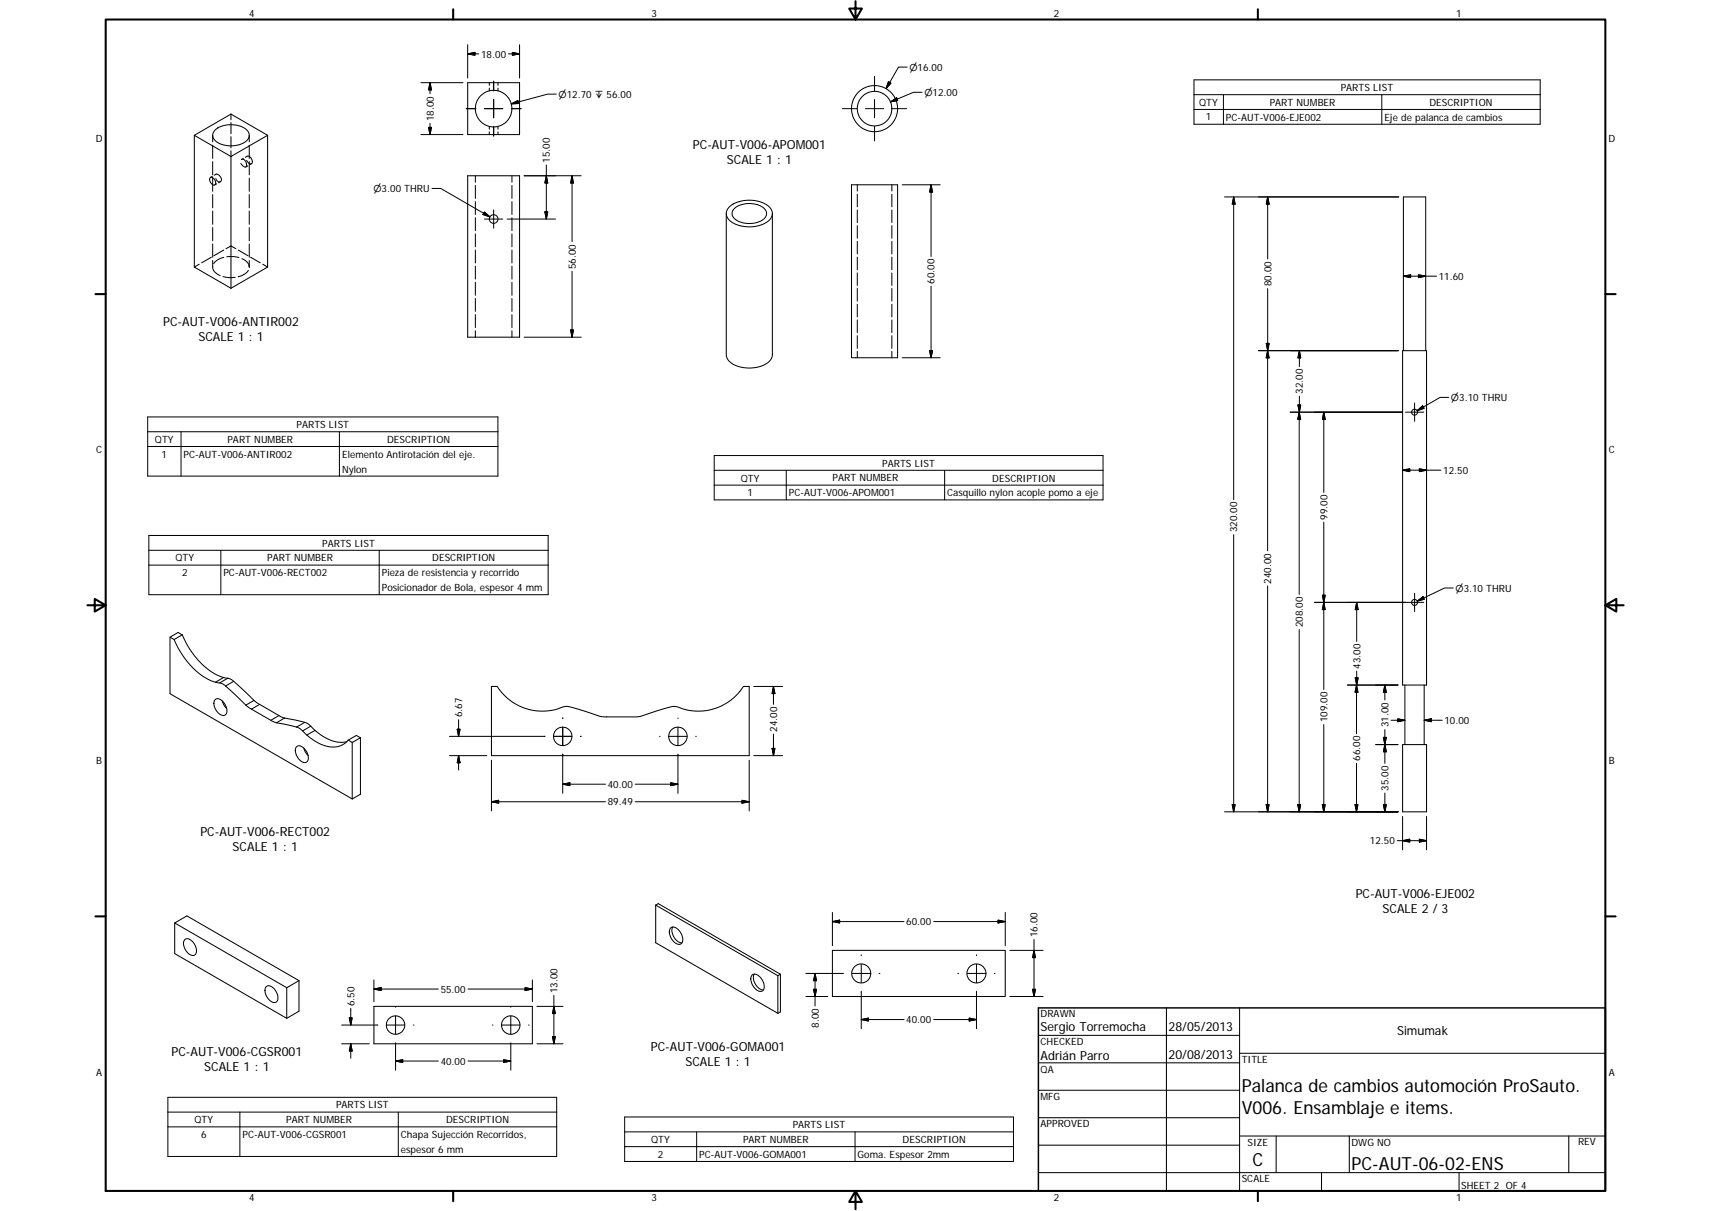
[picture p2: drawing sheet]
<svg xmlns="http://www.w3.org/2000/svg" width="594mm" height="420mm" viewBox="0 0 594 420" stroke-linecap="round" stroke-linejoin="round" font-family="sans-serif">
<g fill="none" stroke="#000" stroke-width=".36">
<path d="M80.2 39.6l12.7 7.3M80.2 39.6l-12.7 7.3M80.2 39.6v2M162.4 28.7h18v18h-18zM169.9 28.7v.9M169.9 30.6v.9M172.9 28.7v.9M172.9 30.6v.9M67.5 46.9v45.8M73.8 46.9v2.3M73.8 50.4v4.5M73.8 56.1v4.6"/>
<path d="M74.6 45.2a8.9 8.9 0 0 1 11.4 .2 2.88 2.88 0 0 1-2 4.5 8.9 8.9 0 0 1-9.7-1.6 2.33 2.33 0 0 1 .3-3.1zM80.2 42.5v3.9M80.2 47.4v3.9M80.2 52.3v47.7M83.9 55.3a1.66 1.66 0 0 1 1.5 .9 1.66 1.66 0 0 1-.1 1.8l-1-.5-.7-.8M84.5 54.9l-.6 .4M85.8 54.2a1.64 1.64 0 0 1 1.5 .9 1.64 1.64 0 0 1-.1 1.8 1.68 1.68 0 0 1-1.5-1.3M85.8 54.2l-.6 .4M86 57.6l-.6 .3M86.5 46.9v2.3M86.5 50.4v4.5M86.5 56.1v4.6"/>
<path d="M87.3 56.8l-.6 .4M92.9 46.9v45.8M92.9 46.9l-12.7 7.4-12.7-7.4M169.9 43.9v.9M169.9 45.7v1M172.9 43.9v.9M172.9 45.7v1M73.1 61.6a1.75 1.75 0 0 1 1.5 2.6 1.73 1.73 0 0 1-1.5-2.6zM73.7 61.2l-.6 .4M73.8 61.8v4.6M73.8 67.5v4.6M73.8 73.2v4.6"/>
<path d="M73.8 79v4.5M75 60.5a1.69 1.69 0 0 1 1.5 2.6 1.27 1.27 0 0 1-1.6-1.1M75 60.4l-.6 .4M75.2 63.8l-.6 .4M76.5 63.1l-.6 .3M86.5 61.8v4.6M86.5 67.5v4.6M86.5 73.2v4.6M86.5 79v4.5M162.4 61h18v56h-18zM165.1 61v2.2M165.1 64.3v4.5"/>
<path d="M165.1 70v4.4M165.1 75.5v4.5M177.8 61v2.2M177.8 64.3v4.5M177.8 70v4.4M177.8 75.5v4.5M252.2 74.1v49a5.1 5.1 0 0 0 4.6 4.2 11 11 0 0 0 10.6-2.3l.6-1.1 .2-.8v-49M253.2 71.8a11.4 11.4 0 0 1 14.2 .3 3.3 3.3 0 0 1-1.6 5.2 11.5 11.5 0 0 1-12.9-1.3 2.99 2.99 0 0 1 .3-4.2zM255 72.3a8.4 8.4 0 0 1 10.7 .4 2.81 2.81 0 0 1-2.2 4.3 8.3 8.3 0 0 1-8.9-1.7 2.23 2.23 0 0 1 .4-3zM295.6 64.1h16.1v60h-16.1zM297.7 64.1v2.2M297.7 67.4v4.4"/>
<path d="M297.7 72.9v4.3M297.7 78.3v4.4M309.7 64.1v2.2M309.7 67.4v4.4M309.7 72.9v4.3M309.7 78.3v4.4M67.5 92.7l12.7 7.3M69.2 91.7l-1.7 1M73.4 89.2l-3.4 2M73.8 84.7v4.5M73.8 90.4v2.3M73.9 92.5a3.3 3.3 0 0 0 2.5 3.1"/>
<path d="M77.4 96l2.3 .3 2-.1M77.7 86.8l-3.5 2M77.7 89.3a5.5 5.5 0 0 0-3.5 2.2M78.5 86.3l1.7-1 1.7 1M78.7 89.1l2.3-.1 2 .4M82.7 86.8l3.4 2M84 89.7a3.5 3.5 0 0 1 2.5 3.1M86.2 93.8a5.3 5.3 0 0 1-3.5 2.2M86.5 84.7v4.5M86.5 90.4v2.3M87 89.2l3.4 2M91.2 91.7l1.7 1"/>
<path d="M92.9 92.7l-12.7 7.3M165.1 81.2v4.4M165.1 86.7v4.5M165.1 92.4v4.4M165.1 97.9v4.5M177.8 81.2v4.4M177.8 86.7v4.5M177.8 92.4v4.4M177.8 97.9v4.5M297.7 83.8v4.3M297.7 89.2v4.4M297.7 94.7v4.3"/>
<path d="M309.7 83.8v4.3M309.7 89.2v4.4M309.7 94.7v4.3M165.1 103.6v4.4M165.1 109.2v4.4M165.1 114.8v2.2M177.8 103.6v4.4M177.8 109.2v4.4M177.8 114.8v2.2M297.7 100.1v4.4M297.7 105.6v4.3M297.7 111v4.4"/>
<path d="M297.7 116.5v4.3M309.7 100.1v4.4M309.7 105.6v4.3M309.7 111v4.4M309.7 116.5v4.3M297.7 121.9v2.2M309.7 121.9v2.2M487 121.7h8.3v116h-8.3zM487.3 121.7v-53.4h7.7v53.4M60.4 221.9a26.5 26.5 0 0 0 13.7 14.6l.7 .2 2.8-1.6M63.3 220.3l-1.5-.9-2.8 1.7v19.6l63.3 36.5M63.3 220.3a26.2 26.2 0 0 0 13.6 14.5l.7 .3"/>
<path d="M63.3 220.3l-2.9 1.6-1.4-.8M76.3 236.9l1.7 .8 7.3 6.9 2.9-1.6M77.6 235.1l1.5 .2M79.1 235.3l1.7 .8 7.4 6.9M79.1 235.3l-2.8 1.6-1.5-.2M170.6 238.2h2a18.7 18.7 0 0 0 23.4 7l.4-.1a61.7 61.7 0 0 1 12.1 3.5h13.7a62.8 62.8 0 0 1 12.1-3.5l.5 .1a18.7 18.7 0 0 0 23.3-7h2v24h-89.5zM487.8 237.7v20.6M494.5 237.7v20.6M74.8 242.7a2.59 2.59 0 0 1 3.3 1.6 2.62 2.62 0 0 1-.3 3.9 4.1 4.1 0 0 1-3.2-5.3zM77.2 243.2l.6 1.4 .9 1.2M85.3 244.6l2 1.4M87.3 246l6.7 3.9 2.9-1.6"/>
<path d="M88.2 243l1.9 1.4M90.1 244.4l-2.8 1.6M90.1 244.4l6.8 3.9M96 250.8l7.4 1.6 1.7 1.2 2.8-1.7M96.9 248.3l1.9 .8M98.8 249.1l7 1.5 2.1 1.3M98.8 249.1l-2.8 1.7-2-.9M103.1 259a3 3 0 0 1 3.7 2.4 2 2 0 0 1-1 3.2 4.3 4.3 0 0 1-2.9-5.4zM105.5 259.5l.5 1.4 1 1.2M106.5 255a13.3 13.3 0 0 0 10.8 4l1.7-.6 1.9-1.6 2.8-1.6 1.5 .8M107.9 251.9l1.5 1.5M109.4 253.4a12.7 12.7 0 0 0 11 3.9"/>
<path d="M109.4 253.4l-2.9 1.6-1.4-1.4M120.9 256.8l1.4 .8M122.3 257.6v19.6M125.2 256l-2.9 1.6M125.2 256v19.6l-2.9 1.6M487 258.3h8.3v23.4h-8.3zM227.7 314l42.4 24.5M227.7 314v13.1l42.4 24.5M227.7 314l.9-.5 42.4 24.5M60.7 320.2v10.7l38.9 22.4M60.7 320.2l38.9 22.5M60.7 320.2l4.2-2.4 38.9 22.4"/>
<path d="M64.2 325.9a2.99 2.99 0 0 1 3.7 2.5 1.97 1.97 0 0 1-.9 3.1 4.2 4.2 0 0 1-3-5.4zM232.9 321.9a2.62 2.62 0 0 1 3.4 1.6 2.99 2.99 0 0 1 0 4.1 4 4 0 0 1-3.9-4.3zM233.6 321.6a4.3 4.3 0 0 0 3.2 5.6M261.2 338.2a2.52 2.52 0 0 1 3.3 1.6 2.9 2.9 0 0 1 0 4.1 3.8 3.8 0 0 1-3.7-3.5l-.1-1.1zM261.9 338a4.3 4.3 0 0 0 3.1 5.5M270.1 338.5v13.1M271 338l-.9 .5M271 338v13.1l-.9 .5M289 329.7h60v16h-60zM92.3 342.5a2.13 2.13 0 0 1 3.3 1.1 3.1 3.1 0 0 1 .2 4.1 3.8 3.8 0 0 1-3.8-4.1zM99.6 342.7v10.6M103.8 340.2v10.6l-4.2 2.5"/>
<path d="M103.8 340.2l-4.2 2.5M129.8 349.2h55v12.9h-55zM360.5 359.2h69.9M405 349.7v63.5M430.4 349.7v63.5M360.5 368.7h69.9M360.5 378.3h69.9M430.4 365.4h127M360.5 387.8h69.9M360.5 397.3h69.9M430.4 394.1h127M443.1 394.1v12.7"/>
<path d="M468.5 394.1v12.7M544.7 394.1v12.7M360.5 406.8h196.9M458.8 406.8v6.4M506.6 406.8v6.4"/>
<circle cx="171.4" cy="37.7" r="6.3"/>
<circle cx="303.7" cy="37.7" r="8"/>
<circle cx="303.7" cy="37.7" r="6"/>
<circle cx="171.4" cy="76" r="1.5"/>
<circle cx="491.1" cy="143" r="1.03"/>
<circle cx="491.1" cy="209" r="1.03"/>
<circle cx="195.4" cy="255.5" r="3.2"/>
<circle cx="235.4" cy="255.5" r="3.2"/>
<circle cx="299" cy="337.7" r="3.3"/>
<circle cx="339" cy="337.7" r="3.3"/>
<circle cx="137.3" cy="355.7" r="3.2"/>
<circle cx="177.3" cy="355.7" r="3.2"/>
</g>
<g fill="none" stroke="#000" stroke-width=".35">
<path d="M162.4 15.5v11.6M162.4 18.7l2.5-.5v1zM162.4 18.7h3.8M176.5 18.7h3.9M177.9 18.2l2.5 .5-2.5 .5zM180.4 15.5v11.6M146.1 28.7h14.7M149.3 28.7v3.8M149.3 28.7l.5 2.5h-1zM161.9 37.7h3.3M168.2 37.7h6.4M171.4 28.2v3.3"/>
<path d="M171.4 34.5v6.4M177.5 36l2.3-1.1 .3 1zM177.6 37.7h3.3M193.1 32.7h-2.9l-12.7 3.3M292.5 37.7h5M300.5 37.7h6.3M303.7 26.5v5M303.7 34.5v6.4M308.5 28.3l.8 .6-1.6 1.9zM309.2 35.3l2.1-1.4 .4 1zM309.8 37.7h5M315 23.3h-3l-4.3 7.5"/>
<path d="M320.2 32h-3l-8 3.3M414.6 27.7h120.2v15.4h-120.2zM414.6 32.9h120.2M414.6 38h120.2M424.8 32.9v10.2M479.8 32.9v10.2M146.1 46.7h14.7M148.8 44.2h1l-.5 2.5zM149.3 42.8v3.9M171.4 43.9v3.3M189.7 57.2v18.8M303.7 43.9v5"/>
<path d="M150 65.4h3l17.1 9.8M168.2 73.6l1.9 1.6-2.4-.8zM168.2 76h6.4M171.4 72.8v6.4M176.1 76h16.8M189.2 73.5h1l-.5 2.5zM189.7 61l.5 2.5h-1zM198.6 61v22.8M198.6 61l.5 2.5h-1zM201.8 61h-19.8M313.3 64.1h13.1M323.3 64.1v24.9"/>
<path d="M323.3 64.1l.5 2.5h-1zM425.2 68.3h60.5M428.3 68.3l.6 2.5h-1.1zM428.3 68.3v105M440.2 68.3l.5 2.5h-1zM440.2 68.3v21.6M198.6 94.1v22.9M323.3 99.3v24.8M487.3 95.8l2.5-.5v1zM487.3 95.8h11.5M492.5 95.3l2.5 .5-2.5 .5zM182 117h19.8"/>
<path d="M198.1 114.5h1l-.5 2.5zM439.7 119.1h1l-.5 2.6zM440.2 100.1v21.6M313.3 124.1h13.1M322.8 121.6h1l-.5 2.5zM437 121.7h48.7M440.1 121.7v69.4M440.1 121.7l.5 2.5h-1zM451.2 121.7v5.5M451.2 121.7l.4 2.5h-.9zM451.2 137.5v5.5M491.2 139.8v6.4"/>
<path d="M503 137.9h-3l-7.9 4.6M51.3 144.7h121.6v20.5h-121.6zM51.3 149.8h121.6M51.3 154.9h121.6M62.9 149.8v15.4M117.8 149.8v15.4M248 158.1h135v15.3h-135zM447.9 143h39M450.7 140.5h.9l-.4 2.5zM451.1 143v63.2M451.1 143l.5 2.5h-1zM459.6 143v27.9"/>
<path d="M459.6 143l.5 2.5h-.9zM488 143h6.3M492.1 142.5l1.9-1.7 .5 .9zM248 163.2h135M248 168.3h135M273 163.2v10.2M328 163.2v10.2M487 163.1l2.5-.5v1zM492.8 162.6l2.5 .5-2.5 .5zM500.3 163.1h-13.3M51.7 185.8h138.6v20.5h-138.6zM51.7 190.9h138.6"/>
<path d="M51.7 196.1h138.6M76.7 190.9v15.4M131.7 190.9v15.4M428.3 185.5v96.2M459.6 181.1v58.1M440.1 203.3v78.4M451.1 218.4v63.3M456.5 209h37.8M459.2 206.5h.9l-.5 2.5zM459.6 209l.5 2.5h-1zM471.1 209v13.6M471.1 209l.5 2.5h-1.1z"/>
<path d="M491.2 205.8v6.4M492.1 208.6l2-1.6 .4 .9zM504.6 204h-3l-9.5 4.6M81.1 236.4l-2.8 1.6M261.7 238.2h10M268.6 238.2v6.2M268.6 238.2l.5 2.4h-1zM467.8 237.7h17.6M470.5 235.2h1.1l-.5 2.5zM471 237.7v16.8M471 237.7l.5 2.5h-1zM471.1 232.9v4.8"/>
<path d="M480.8 237.7v5.2M480.8 237.7l.5 2.5h-1zM105.8 250.6l-2.8 1.7M156.1 255.5h33.1M158.7 253h1l-.5 2.5zM159.2 249.7v5.8M192.2 255.5h6.4M195.4 249.1v.2M195.4 252.3v6.4M201.5 255.5h.3M229 255.5h.2M232.2 255.5h6.4"/>
<path d="M235.4 249.1v.2M235.4 252.3v6.4M241.5 255.5h.3M268.1 259.7h1l-.5 2.5zM268.6 254.7v7.5M459.6 251.4v30.3M477.7 258.3h7.7M480.3 255.8h1l-.5 2.5zM480.8 258.3l.5 2.5h-1zM480.8 253.2v11.7M483 249.9h4.8M485.3 249.4l2.5 .5-2.5 .5z"/>
<path d="M494.5 249.9l2.5-.5v1zM494.5 249.9h6.3M156.1 262.2h12.9M159.2 262.2v5M159.2 262.2l.5 2.4h-1zM170.6 263.8v17.5M170.6 278.2l2.5-.5v1zM170.6 278.2h39.6M195.4 272.1l2.5-.5v1zM195.4 272.1h14.8M195.4 261.7v13.6M220.5 278.2h39.6"/>
<path d="M220.5 272.1h14.9M232.9 271.6l2.5 .5-2.5 .5zM235.4 261.7v13.6M257.6 277.7l2.5 .5-2.5 .5zM260.1 263.8v17.5M261.7 262.2h10M427.8 279.2h1.1l-.6 2.5zM439.6 279.2h1l-.5 2.5zM450.6 279.2h1l-.5 2.5zM459.1 279.2h1l-.5 2.5zM470.5 279.2h1l-.5 2.5zM471 264.8v16.9"/>
<path d="M480.3 279.2h1l-.5 2.5zM480.8 275.1v6.6M425.2 281.7h60.2M485.1 291.7h10.2M487 291.7l2.5-.5v1zM487 283.3v11.6M492.8 291.2l2.5 .5-2.5 .5zM495.3 283.3v11.6M289 316.6v11.5M289 319.7l2.5-.5v1zM289 319.7h24.9M324.2 319.7h24.8"/>
<path d="M346.5 319.2l2.5 .5-2.5 .5zM349 316.6v11.5M129.8 340v7.6M184.8 340v7.6M283 337.7l.5 2.6h-1zM283 337.7v11.3M292.9 337.7h-13.1M295.9 337.7h6.3M299 331.3v.3M299 334.6v6.3M305.2 337.7h.3M332.6 337.7h.3"/>
<path d="M335.9 337.7h6.3M339 331.3v.3M339 334.6v6.3M345.2 337.7h.3M350.6 329.7h11.6M359 326v19.7M359 329.7l.5 2.6h-1zM118.6 355.6h12.6M121.3 353.1h1l-.5 2.5zM121.8 349.8v5.8M129.8 343.2l2.5-.6v1.1zM129.8 343.2h22.4"/>
<path d="M134.2 355.6h6.3M137.3 349.3v.2M137.3 352.5v6.3M143.5 355.6h.2M162.5 343.2h22.3M171 355.6h.2M174.2 355.6h6.3M177.3 349.3v.2M177.3 352.5v6.3M182.3 342.6l2.5 .6-2.5 .5zM183.5 355.6h.2M186.4 349.2h9.1"/>
<path d="M191.8 359.7h1l-.5 2.4zM192.3 345.4v16.7M192.3 349.2l.5 2.5h-1zM279.8 345.7h7.6M282.5 343.2h1l-.5 2.5zM299 353.7l2.5-.5v1zM299 353.7h14.9M299 343.9v13M324.2 353.7h14.8M336.5 353.2l2.5 .5-2.5 .5zM339 343.9v13M350.6 345.7h11.6"/>
<path d="M358.5 343.2h1l-.5 2.5zM118.6 362.1h9.6M121.8 362.1v5.1M121.8 362.1l.5 2.6h-1zM137.3 368.1l2.5-.4v.9zM137.3 368.1h14.9M137.3 361.8v9.5M174.8 367.7l2.5 .4-2.5 .5zM177.3 368.1h-14.8M177.3 361.8v9.5M186.4 362.1h9.1M58.3 380.7h135v20.5h-135z"/>
<path d="M58.3 385.8h135M58.3 391h135M83.3 385.8v15.4M138.3 385.8v15.4M216.9 387.5h135v15.5h-135zM216.9 392.7h135M216.9 397.8h135M241.9 392.7v10.3M296.9 392.7v10.3"/>
</g>
<g fill="none" stroke="#000" stroke-width=".71">
<path d="M36.7 6.8h520.7v406.4h-520.7zM157.3 3.2v3.6M297 .4v6.4l-2.2-3.8h4.5l-2.3 3.8M436.7 3.2v3.6M33.1 102h3.6M557.4 102h3.6M30.3 210h6.4l-3.8-2.2v4.4l3.8-2.2M557.4 210l3.8 2.2v-4.4l-3.8 2.2h6.3M33.1 317.9h3.6M557.4 317.9h3.6M157.3 413.2v3.6M297 413.2l2.3 3.8h-4.5l2.2-3.8v6.3"/>
<path d="M436.7 413.2v3.6"/>
</g>
<path d="M360.5 349.7h196.9v63.5h-196.9z" fill="none" stroke="#000" stroke-width=".51"/>
<g fill="#000" stroke="#000" stroke-width=".35">
<path d="M162.4 18.7l2.5-.5v1zM177.9 18.2l2.5 .5-2.5 .5zM149.3 28.7l.5 2.5h-1zM177.5 36l2.3-1.1 .3 1zM308.5 28.3l.8 .6-1.6 1.9zM309.2 35.3l2.1-1.4 .4 1zM148.8 44.2h1l-.5 2.5zM168.2 73.6l1.9 1.6-2.4-.8zM189.2 73.5h1l-.5 2.5zM189.7 61l.5 2.5h-1zM198.6 61l.5 2.5h-1zM323.3 64.1l.5 2.5h-1z"/>
<path d="M428.3 68.3l.6 2.5h-1.1zM440.2 68.3l.5 2.5h-1zM487.3 95.8l2.5-.5v1zM492.5 95.3l2.5 .5-2.5 .5zM198.1 114.5h1l-.5 2.5zM439.7 119.1h1l-.5 2.6zM322.8 121.6h1l-.5 2.5zM440.1 121.7l.5 2.5h-1zM451.2 121.7l.4 2.5h-.9zM450.7 140.5h.9l-.4 2.5zM451.1 143l.5 2.5h-1zM459.6 143l.5 2.5h-.9z"/>
<path d="M492.1 142.5l1.9-1.7 .5 .9zM487 163.1l2.5-.5v1zM492.8 162.6l2.5 .5-2.5 .5zM459.2 206.5h.9l-.5 2.5zM459.6 209l.5 2.5h-1zM471.1 209l.5 2.5h-1.1zM492.1 208.6l2-1.6 .4 .9zM470.5 235.2h1.1l-.5 2.5zM158.7 253h1l-.5 2.5zM268.1 259.7h1l-.5 2.5zM268.6 238.2l.5 2.4h-1zM471 237.7l.5 2.5h-1z"/>
<path d="M480.3 255.8h1l-.5 2.5zM480.8 237.7l.5 2.5h-1zM485.3 249.4l2.5 .5-2.5 .5zM494.5 249.9l2.5-.5v1zM159.2 262.2l.5 2.4h-1zM170.6 278.2l2.5-.5v1zM195.4 272.1l2.5-.5v1zM232.9 271.6l2.5 .5-2.5 .5zM257.6 277.7l2.5 .5-2.5 .5zM427.8 279.2h1.1l-.6 2.5zM439.6 279.2h1l-.5 2.5zM450.6 279.2h1l-.5 2.5z"/>
<path d="M459.1 279.2h1l-.5 2.5zM470.5 279.2h1l-.5 2.5zM480.3 279.2h1l-.5 2.5zM480.8 258.3l.5 2.5h-1zM487 291.7l2.5-.5v1zM492.8 291.2l2.5 .5-2.5 .5zM289 319.7l2.5-.5v1zM346.5 319.2l2.5 .5-2.5 .5zM359 329.7l.5 2.6h-1zM121.3 353.1h1l-.5 2.5zM129.8 343.2l2.5-.6v1.1zM182.3 342.6l2.5 .6-2.5 .5z"/>
<path d="M191.8 359.7h1l-.5 2.4zM192.3 349.2l.5 2.5h-1zM282.5 343.2h1l-.5 2.5zM283 337.7l.5 2.6h-1zM299 353.7l2.5-.5v1zM336.5 353.2l2.5 .5-2.5 .5zM358.5 343.2h1l-.5 2.5zM121.8 362.1l.5 2.6h-1zM137.3 368.1l2.5-.4v.9zM174.8 367.7l2.5 .4-2.5 .5z"/>
</g>
<g font-size="6.3">
<text x="431.1" y="379">Palanca de cambios automoción ProSauto.</text>
<text x="431.1" y="386.6">V006. Ensamblaje e items.</text>
<text x="434.8" y="404.7">C</text>
<text x="469.2" y="406">PC-AUT-06-02-ENS</text>
</g>
<g font-size="4.4">
<text x="240.6" y="51.7">PC-AUT-V006-APOM001</text>
<text x="252.3" y="56.9">SCALE 1 : 1</text>
<text x="56.6" y="113">PC-AUT-V006-ANTIR002</text>
<text x="68.9" y="118.2">SCALE 1 : 1</text>
<text x="69.6" y="290.2">PC-AUT-V006-RECT002</text>
<text x="80.7" y="295.4">SCALE 1 : 1</text>
<text x="470.7" y="311.5">PC-AUT-V006-EJE002</text>
<text x="480" y="316.8">SCALE 2 / 3</text>
<text x="361.3" y="357.5">Sergio Torremocha</text>
<text x="405.8" y="357.8">28/05/2013</text>
<text x="485.1" y="359.2">Simumak</text>
<text x="226" y="364.6">PC-AUT-V006-GOMA001</text>
<text x="59.5" y="366.3">PC-AUT-V006-CGSR001</text>
<text x="70.9" y="371.5">SCALE 1 : 1</text>
<text x="238" y="369.8">SCALE 1 : 1</text>
<text x="361.3" y="367.9">Adrián Parro</text>
<text x="405.8" y="367.3">20/08/2013</text>
</g>
<g font-size="3.5">
<text x="86.6" y="5.8">4</text>
<text x="226.3" y="5.8">3</text>
<text x="365.9" y="5.8">2</text>
<text x="505.6" y="5.8">1</text>
<text x="167.1" y="20">18.00</text>
<text x="465.5" y="31.6">PARTS LIST</text>
<text x="416.4" y="36.7">QTY</text>
<text x="418.7" y="41.8">1</text>
<text x="425.7" y="41.8">PC-AUT-V006-EJE002</text>
<text x="440.9" y="36.7">PART NUMBER</text>
<text x="480.7" y="41.9">Eje de palanca de cambios</text>
<text x="496.3" y="36.7">DESCRIPTION</text>
<text x="150.6" y="42" transform="rotate(-90 150.6 42)">18.00</text>
<text x="33.2" y="49.4">D</text>
<text x="558.5" y="49.4">D</text>
<text x="191" y="56.5" transform="rotate(-90 191 56.5)">15.00</text>
<text x="199.9" y="93.3" transform="rotate(-90 199.9 93.3)">56.00</text>
<text x="324.5" y="98.5" transform="rotate(-90 324.5 98.5)">60.00</text>
<text x="441.4" y="99.3" transform="rotate(-90 441.4 99.3)">80.00</text>
<text x="499.6" y="97.1">11.60</text>
<text x="452.4" y="136.7" transform="rotate(-90 452.4 136.7)">32.00</text>
<text x="102.9" y="148.5">PARTS LIST</text>
<text x="53.8" y="153.6">QTY</text>
<text x="79" y="153.6">PART NUMBER</text>
<text x="134.4" y="153.6">DESCRIPTION</text>
<text x="33.4" y="157.3">C</text>
<text x="56.1" y="158.8">1</text>
<text x="63.7" y="158.8">PC-AUT-V006-ANTIR002</text>
<text x="118.8" y="158.9">Elemento Antirotación del eje.</text>
<text x="306.3" y="161.9">PARTS LIST</text>
<text x="558.6" y="157.3">C</text>
<text x="118.8" y="164.1">Nylon</text>
<text x="257.2" y="167.1">QTY</text>
<text x="289.1" y="167">PART NUMBER</text>
<text x="344.5" y="167.1">DESCRIPTION</text>
<text x="501.1" y="164.4">12.50</text>
<text x="259.6" y="172.2">1</text>
<text x="273.9" y="172.2">PC-AUT-V006-APOM001</text>
<text x="328.9" y="172.2">Casquillo nylon acople pomo a eje</text>
<text x="429.6" y="184.7" transform="rotate(-90 429.6 184.7)">320.00</text>
<text x="460.9" y="180.3" transform="rotate(-90 460.9 180.3)">99.00</text>
<text x="111.9" y="189.7">PARTS LIST</text>
<text x="60.9" y="194.8">QTY</text>
<text x="92.8" y="194.8">PART NUMBER</text>
<text x="150.1" y="194.8">DESCRIPTION</text>
<text x="63.2" y="199.9">2</text>
<text x="77.6" y="199.9">PC-AUT-V006-RECT002</text>
<text x="132.6" y="200">Pieza de resistencia y recorrido</text>
<text x="441.4" y="202.5" transform="rotate(-90 441.4 202.5)">240.00</text>
<text x="132.6" y="205.1">Posicionador de Bola, espesor 4 mm</text>
<text x="452.4" y="217.6" transform="rotate(-90 452.4 217.6)">208.00</text>
<text x="472.3" y="232.1" transform="rotate(-90 472.3 232.1)">43.00</text>
<text x="160.5" y="248.9" transform="rotate(-90 160.5 248.9)">6.67</text>
<text x="460.9" y="250.6" transform="rotate(-90 460.9 250.6)">109.00</text>
<text x="501.5" y="251.1">10.00</text>
<text x="269.8" y="253.9" transform="rotate(-90 269.8 253.9)">24.00</text>
<text x="482.1" y="252.3" transform="rotate(-90 482.1 252.3)">31.00</text>
<text x="472.2" y="264" transform="rotate(-90 472.2 264)">66.00</text>
<text x="33.4" y="265.2">B</text>
<text x="558.6" y="265.2">B</text>
<text x="211" y="273.3">40.00</text>
<text x="482.1" y="274.3" transform="rotate(-90 482.1 274.3)">35.00</text>
<text x="211" y="279.4">89.49</text>
<text x="475.6" y="292.9">12.50</text>
<text x="314.7" y="321">60.00</text>
<text x="360.3" y="325.2" transform="rotate(-90 360.3 325.2)">16.00</text>
<text x="153" y="344.4">55.00</text>
<text x="193.6" y="344.6" transform="rotate(-90 193.6 344.6)">13.00</text>
<text x="123.1" y="349" transform="rotate(-90 123.1 349)">6.50</text>
<text x="361.3" y="353">DRAWN</text>
<text x="284.3" y="356.6" transform="rotate(-90 284.3 356.6)">8.00</text>
<text x="314.7" y="355">40.00</text>
<text x="361.3" y="362.5">CHECKED</text>
<text x="153" y="369.4">40.00</text>
<text x="431.1" y="368.7">TITLE</text>
<text x="33.4" y="373.2">A</text>
<text x="361.3" y="372.1">QA</text>
<text x="558.6" y="373.2">A</text>
<text x="361.3" y="381.6">MFG</text>
<text x="67.5" y="389.7">QTY</text>
<text x="99.4" y="389.7">PART NUMBER</text>
<text x="116.7" y="384.6">PARTS LIST</text>
<text x="154.9" y="389.7">DESCRIPTION</text>
<text x="69.8" y="394.8">6</text>
<text x="84.2" y="394.8">PC-AUT-V006-CGSR001</text>
<text x="139.2" y="395">Chapa Sujección Recorridos,</text>
<text x="275.2" y="391.4">PARTS LIST</text>
<text x="361.3" y="391.2">APPROVED</text>
<text x="139.2" y="400.1">espesor 6 mm</text>
<text x="226.1" y="396.5">QTY</text>
<text x="228.4" y="401.7">2</text>
<text x="242.8" y="401.7">PC-AUT-V006-GOMA001</text>
<text x="258" y="396.5">PART NUMBER</text>
<text x="297.8" y="401.7">Goma. Espesor 2mm</text>
<text x="313.4" y="396.5">DESCRIPTION</text>
<text x="433.2" y="397.5">SIZE</text>
<text x="469.2" y="397.5">DWG NO</text>
<text x="547.9" y="397.4">REV</text>
<text x="431.1" y="410.2">SCALE</text>
<text x="507.3" y="412.4">SHEET 2 OF 4</text>
<text x="86.6" y="416.7">4</text>
<text x="226.3" y="416.7">3</text>
<text x="365.9" y="416.7">2</text>
<text x="505.6" y="416.7">1</text>
</g>
<g font-size="3.3">
<text x="315.8" y="24.5">⌀16.00</text>
<text x="194" y="33.9">⌀12.70 ↧ 56.00</text>
<text x="321" y="33.3">⌀12.00</text>
<text x="129.7" y="66.7">⌀3.00 THRU</text>
<text x="503.8" y="139.1">⌀3.10 THRU</text>
<text x="505.3" y="205.3">⌀3.10 THRU</text>
</g>
</svg>
